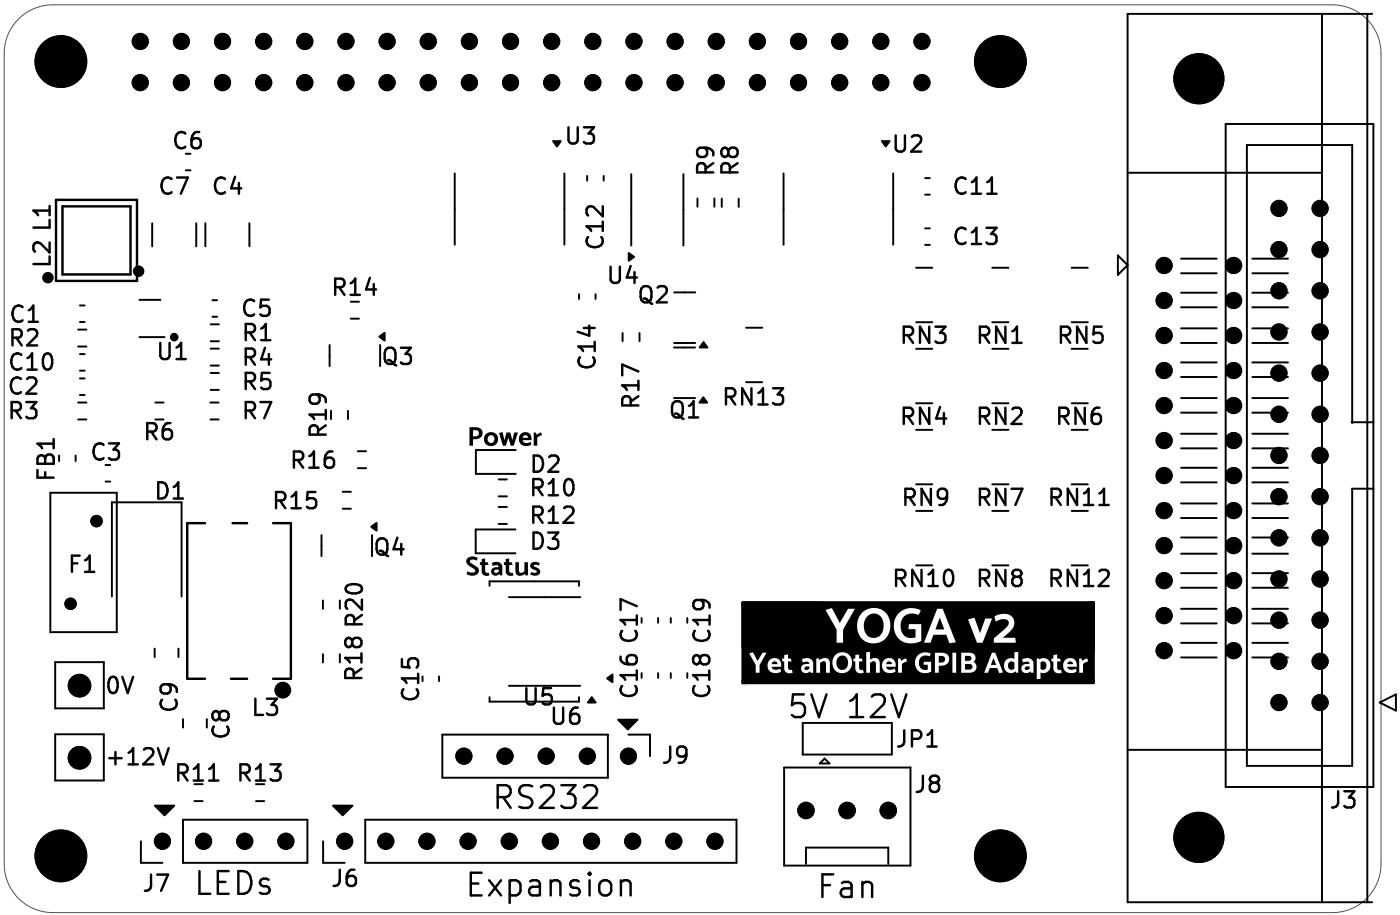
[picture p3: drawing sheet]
<svg xmlns="http://www.w3.org/2000/svg" width="86mm" height="56mm" viewBox="0 0 86 56" stroke-linecap="round" stroke-linejoin="round" font-family="sans-serif">
<path d="M1.1 1.2a3 3 0 0 1 2.2-.9h79a3 3 0 0 1 3 3v50a3 3 0 0 1-3 3h-79a3 3 0 0 1-3-3v-50a3 3 0 0 1 .8-2.1z" fill="none" stroke="#505050" stroke-width=".06"/>
<g fill="#505050" stroke="#505050" stroke-width=".06">
<circle cx="3.8" cy="3.8" r="1.6"/>
<circle cx="3.8" cy="52.8" r="1.6"/>
<circle cx="61.8" cy="52.8" r="1.6"/>
<circle cx="81.5" cy="43.3" r=".5"/>
<circle cx="79" cy="43.3" r=".5"/>
<circle cx="81.5" cy="40.8" r=".5"/>
<circle cx="79" cy="40.8" r=".5"/>
<circle cx="81.5" cy="38.3" r=".5"/>
<circle cx="79" cy="38.3" r=".5"/>
<circle cx="81.5" cy="35.7" r=".5"/>
<circle cx="79" cy="35.7" r=".5"/>
<circle cx="81.5" cy="33.2" r=".5"/>
<circle cx="79" cy="33.2" r=".5"/>
<circle cx="81.5" cy="30.6" r=".5"/>
<circle cx="79" cy="30.6" r=".5"/>
<circle cx="81.5" cy="28.1" r=".5"/>
<circle cx="79" cy="28.1" r=".5"/>
<circle cx="81.5" cy="25.6" r=".5"/>
<circle cx="79" cy="25.6" r=".5"/>
<circle cx="81.5" cy="23" r=".5"/>
<circle cx="79" cy="23" r=".5"/>
<circle cx="81.5" cy="20.5" r=".5"/>
<circle cx="79" cy="20.5" r=".5"/>
<circle cx="81.5" cy="17.9" r=".5"/>
<circle cx="79" cy="17.9" r=".5"/>
<circle cx="81.5" cy="15.4" r=".5"/>
<circle cx="79" cy="15.4" r=".5"/>
<circle cx="81.5" cy="12.9" r=".5"/>
<circle cx="79" cy="12.9" r=".5"/>
<circle cx="38.8" cy="46.6" r=".5"/>
<circle cx="36.3" cy="46.6" r=".5"/>
<circle cx="33.7" cy="46.6" r=".5"/>
<circle cx="31.2" cy="46.6" r=".5"/>
<circle cx="28.6" cy="46.6" r=".5"/>
<circle cx="49.8" cy="50" r=".51"/>
<circle cx="52.3" cy="50" r=".51"/>
<circle cx="54.8" cy="50" r=".51"/>
<circle cx="4.9" cy="42.3" r=".7"/>
<circle cx="4.9" cy="46.7" r=".7"/>
<circle cx="61.8" cy="3.8" r="1.6"/>
<circle cx="4.4" cy="37.2" r=".35"/>
<circle cx="6" cy="32.1" r=".36"/>
<circle cx="71.9" cy="16.4" r=".5"/>
<circle cx="71.9" cy="18.5" r=".5"/>
<circle cx="71.9" cy="20.7" r=".5"/>
<circle cx="71.9" cy="22.9" r=".5"/>
<circle cx="71.9" cy="25" r=".5"/>
<circle cx="71.9" cy="27.2" r=".5"/>
<circle cx="71.9" cy="29.3" r=".5"/>
<circle cx="71.9" cy="31.5" r=".5"/>
<circle cx="71.9" cy="33.7" r=".5"/>
<circle cx="71.9" cy="35.8" r=".5"/>
<circle cx="71.9" cy="38" r=".5"/>
<circle cx="71.9" cy="40.1" r=".5"/>
<circle cx="76.2" cy="16.4" r=".5"/>
<circle cx="76.2" cy="18.5" r=".5"/>
<circle cx="76.2" cy="20.7" r=".5"/>
<circle cx="76.2" cy="22.9" r=".5"/>
<circle cx="76.2" cy="25" r=".5"/>
<circle cx="76.2" cy="27.2" r=".5"/>
<circle cx="76.2" cy="29.3" r=".5"/>
<circle cx="76.2" cy="31.5" r=".5"/>
<circle cx="76.2" cy="33.7" r=".5"/>
<circle cx="76.2" cy="35.8" r=".5"/>
<circle cx="76.2" cy="38" r=".5"/>
<circle cx="76.2" cy="40.1" r=".5"/>
<circle cx="74" cy="51.7" r="1.55"/>
<circle cx="74" cy="4.9" r="1.55"/>
<circle cx="21.3" cy="51.9" r=".5"/>
<circle cx="23.8" cy="51.9" r=".5"/>
<circle cx="26.4" cy="51.9" r=".5"/>
<circle cx="28.9" cy="51.9" r=".5"/>
<circle cx="31.4" cy="51.9" r=".5"/>
<circle cx="34" cy="51.9" r=".5"/>
<circle cx="36.5" cy="51.9" r=".5"/>
<circle cx="39.1" cy="51.9" r=".5"/>
<circle cx="41.6" cy="51.9" r=".5"/>
<circle cx="44.1" cy="51.9" r=".5"/>
<circle cx="10" cy="51.9" r=".5"/>
<circle cx="12.6" cy="51.9" r=".5"/>
<circle cx="15.1" cy="51.9" r=".5"/>
<circle cx="17.6" cy="51.9" r=".5"/>
<circle cx="8.7" cy="5.1" r=".5"/>
<circle cx="8.7" cy="2.6" r=".5"/>
<circle cx="11.2" cy="5.1" r=".5"/>
<circle cx="11.2" cy="2.6" r=".5"/>
<circle cx="13.7" cy="5.1" r=".5"/>
<circle cx="13.7" cy="2.6" r=".5"/>
<circle cx="16.3" cy="5.1" r=".5"/>
<circle cx="16.3" cy="2.6" r=".5"/>
<circle cx="18.8" cy="5.1" r=".5"/>
<circle cx="18.8" cy="2.6" r=".5"/>
<circle cx="21.4" cy="5.1" r=".5"/>
<circle cx="21.4" cy="2.6" r=".5"/>
<circle cx="23.9" cy="5.1" r=".5"/>
<circle cx="23.9" cy="2.6" r=".5"/>
<circle cx="26.4" cy="5.1" r=".5"/>
<circle cx="26.4" cy="2.6" r=".5"/>
<circle cx="29" cy="5.1" r=".5"/>
<circle cx="29" cy="2.6" r=".5"/>
<circle cx="31.5" cy="5.1" r=".5"/>
<circle cx="31.5" cy="2.6" r=".5"/>
<circle cx="34.1" cy="5.1" r=".5"/>
<circle cx="34.1" cy="2.6" r=".5"/>
<circle cx="36.6" cy="5.1" r=".5"/>
<circle cx="36.6" cy="2.6" r=".5"/>
<circle cx="39.1" cy="5.1" r=".5"/>
<circle cx="39.1" cy="2.6" r=".5"/>
<circle cx="41.7" cy="5.1" r=".5"/>
<circle cx="41.7" cy="2.6" r=".5"/>
<circle cx="44.2" cy="5.1" r=".5"/>
<circle cx="44.2" cy="2.6" r=".5"/>
<circle cx="46.8" cy="5.1" r=".5"/>
<circle cx="46.8" cy="2.6" r=".5"/>
<circle cx="49.3" cy="5.1" r=".5"/>
<circle cx="49.3" cy="2.6" r=".5"/>
<circle cx="51.8" cy="5.1" r=".5"/>
<circle cx="51.8" cy="2.6" r=".5"/>
<circle cx="54.4" cy="5.1" r=".5"/>
<circle cx="54.4" cy="2.6" r=".5"/>
<circle cx="56.9" cy="5.1" r=".5"/>
<circle cx="56.9" cy="2.6" r=".5"/>
</g>
<g fill="#000" stroke="#000" stroke-width=".12">
<path d="M34.1 8.7h.5l-.2 .3zM38.8 15.6l.3 .2-.3 .3zM54.4 8.7h.5l-.2 .3zM22.9 32.5l.3-.2v.4zM23.4 20.8l.3-.3v.5zM43.4 24.5l.3 .3h-.5zM43.4 21.1l.3 .3h-.5zM45.8 37.2h5v2.7h-5zM45.8 37.2h.3v4.9h-.3zM45.8 37.1h21.7v.2h-21.7zM46.1 39.8h21.4v.3h-21.4zM63 37.2h4.5v2.7h-4.5z"/>
<path d="M67.3 37.1h.2v5h-.2zM9.6 49.7h1.2l-.6 .6zM20.6 49.7h1.2l-.6 .6zM36.5 43l.3 .3h-.5zM37.5 41.8l.3-.2v.5zM38.2 44.4h1.2l-.6 .6zM45.8 42h21.7v.1h-21.7z"/>
</g>
<circle cx="10.8" cy="20.8" r=".14" fill="none" stroke="#000" stroke-width=".25"/>
<g fill="#000">
<path d="M28.9 34.4l.3-.1 .3 .1-.1 .2a.2 .2 0 0 0-.4 0 .19 .19 0 0 0 .2 .2 .37 .37 0 0 1 .3 .5 .37 .37 0 0 1-.5 .2l-.2-.1 .1-.2 .2 .1a.15 .15 0 0 0 .2-.1 .15 .15 0 0 0-.1-.2 .43 .43 0 0 1-.3-.6zM29 26.4h.3a.4 .4 0 0 1 .5 .4 .4 .4 0 0 1-.6 .3v.4h-.2v-.6h.3a.19 .19 0 0 0 .3-.2 .19 .19 0 0 0-.3-.2h-.1v.4h-.2zM29.7 34.5l.3-.1v.3h.1l.1 .1h-.2v.4v.1h.2v.2h-.3l-.1-.1-.1-.6h-.1zM31.2 34.5l.2-.1v.3h.2v.1h-.2v.4l.1 .1h.1l.1 .2h-.3l-.2-.1v-.6h-.1zM53.5 38a.65 .65 0 0 1 .9 0 .65 .65 0 0 1 .1 .8 .62 .62 0 0 1-.7 .5 .62 .62 0 0 1-.5-.8zM58 38.1l.3 .7h-.6zM50.7 37.3h12.3v2.6h-12.3v-2.3h.3l.6 1.2v.8h.4v-.8l.2-.2h.7a1.03 1.03 0 0 0 1 1.1 1.03 1.03 0 0 0 1.1-1.1h.2a1.05 1.05 0 0 0 1.4 1h.8l.2-.4h.8l.2 .5 .4-.1-.5-1.4h1.3l.5 1.4h.4l.1-.2h.6v.2h1.3v-.3h-.8l.3-.2a.63 .63 0 0 0 .4-.7 .63 .63 0 0 0-.6-.5l-.6 .1 .1 .3h.1a.37 .37 0 0 1 .4-.1 .37 .37 0 0 1 .3 .3l-.9 .9h-.6l.4-1.2h-.4l-.3 .9-.3-1-.4 .1h-1.3l-.3-.6h-.3l-.9 2h-.4l.3-.1v-1h-.8v.3h.4v.5a.75 .75 0 0 1-.9-.7 .75 .75 0 0 1 1-.7h.1l.1-.3a1.1 1.1 0 0 0-1.6 1h-.2a1.03 1.03 0 0 0-1.1-1.1 1.03 1.03 0 0 0-1 1.1h-.7l.6-1h-.4l-.6 .8-.4-.9-.7 .1zM47.7 40.8h.2l.1 .2h-.4zM49.7 41.2l.3-.1v.1a.15 .15 0 0 1-.2 .1 .15 .15 0 0 1-.1-.1zM51.8 40.5a.42 .42 0 0 1 .6 .3 .42 .42 0 0 1-.5 .5 .49 .49 0 0 1-.1-.8zM54.8 40.8h.2l.1 .2h-.4zM58 40.5a.26 .26 0 0 1 .2 0 .26 .26 0 0 1 .1 .2l-.1 .2h-.2z"/>
<path d="M59.6 40.5h.2a.16 .16 0 0 1 .2 .1 .16 .16 0 0 1-.2 .2h-.2zM59.6 41h.2a.18 .18 0 0 1 .2 .1 .18 .18 0 0 1-.2 .2h-.2zM61.3 40.6l.2 .4h-.3zM62.3 40.9l.1-.1 .2 .1v.3a.25 .25 0 0 1-.3 0 .25 .25 0 0 1 0-.3zM63.3 41.2l.3-.1v.1a.15 .15 0 0 1-.2 .1 .15 .15 0 0 1-.1-.1zM64.2 40.9a.24 .24 0 0 1 .4 .2 .24 .24 0 0 1-.4 .2zM66 40.8h.2l.1 .2h-.4zM46.1 40.1h21.2v1.9h-21.2v-1.7h.2l.4 .7v.5h.2v-.4h.5a.51 .51 0 0 0 .8 .3v-.2l-.4 .1-.2-.2h.6v-.3h.2v.5l.2 .2h.3v-.2l-.2-.1h.8v.1a.31 .31 0 0 0 .5 .1v.1h.2v-.6v-.1l-.2-.2h.4v.9h.2v-.6l.1-.1a.17 .17 0 0 1 .2 0 .17 .17 0 0 1 .1 .2v.5h.2v-.6h.2a.61 .61 0 0 0 .7 .6 .61 .61 0 0 0 .5-.7h.2l.1 .6 .2 .1h.2v-.2h-.2l-.1-.1v-.4h.3l-.1-.2h-.2v-.2h-.2v.2h-.1v.2h-.1l-.2-.4-.4-.2h1.5v1.3h.2v-.6l.1-.1a.15 .15 0 0 1 .2 0 .15 .15 0 0 1 .1 .2v.5h.2v-.4h.2a.48 .48 0 0 0 .6 .4h.6v-.5l.1-.1h.7a.64 .64 0 0 0 1 .5v-.5h.2v.6h1.3v-.7h.3v.7h1.7l.1-.3h.5l.1 .3h.2l-.1-.4h.2a.42 .42 0 0 0 .2 .4 .42 .42 0 0 0 .5-.1l.2 .1v-.3h.2a.31 .31 0 0 0 .2 .3 .31 .31 0 0 0 .3-.1v.1h.2v-.6v-.1l-.2-.2h.4v1.3h.2l.1-.4a.46 .46 0 0 0 .5-.2 .46 .46 0 0 0 0-.5h.2v.5l.2 .2h.4l-.1-.2h-.2v-.2h.3a.5 .5 0 0 0 .7 .4h.6v-.5l.3-.2-.1-.2-.3 .2-.1-.2h-.1v.9h-.3l.2-.1-.1-.2-.3 .1-.2-.2h.6a.42 .42 0 0 0-.4-.5 .42 .42 0 0 0-.5 .5h-.3v-.3h.2l-.1-.2h-.1v-.2h-.3v.2h-.1v.2l-.4-.2-.3 .1-.8-.1-.3 .1 .1 .2v-.1a.22 .22 0 0 1 .4 .2 .36 .36 0 0 0-.5 .2h-.2v-1h-.3v.5a.43 .43 0 0 0-.4 0 .43 .43 0 0 0-.2 .4h-.2l-.4-.8h-.2l-.4 1.2h-1a.36 .36 0 0 0 .5-.2 .36 .36 0 0 0-.2-.5 .32 .32 0 0 0 .1-.4 .32 .32 0 0 0-.4-.1h-.5v.5h-.3v-.5h-.2v1.2h-.8v-.4a.43 .43 0 0 0 .6-.3 .43 .43 0 0 0-.4-.5h-.5v.6l-.7-.1v.2h.3v.3a.45 .45 0 0 1-.6-.5 .45 .45 0 0 1 .7-.3l.1-.2h-.1a.65 .65 0 0 0-.9 .6h-.7l.2-.1-.1-.2-.3 .2v-.2h-.2v.9h-.3l.2-.1-.1-.2-.3 .1-.2-.2h.6a.43 .43 0 0 0-.4-.5 .43 .43 0 0 0-.4 .5h-.2v-.2a.34 .34 0 0 0-.2-.3 .34 .34 0 0 0-.4 .1v-.5h-1.7a.61 .61 0 0 0-.6 .7h-.2a.36 .36 0 0 0-.2-.3 .36 .36 0 0 0-.4 .1l-.1-.1h-.7l-.3 .1 .1 .2v-.1a.22 .22 0 0 1 .4 .2 .36 .36 0 0 0-.5 .2h-.8l-.1-.4h.3l-.1-.2h-.2v-.2h-.2v.2h-.1v.2h-.1a.43 .43 0 0 0-.5-.2 .43 .43 0 0 0-.3 .5h-.5l.4-.8h-.2l-.3 .5-.3-.6-.4 .1z"/>
</g>
<g fill="none" stroke="#000" stroke-width=".15">
<path d="M3.5 12.3h5v5h-5zM3.9 12.7h4.2v4.2h-4.2zM60.9 12h.6M12.7 32.3h-1.1v9.6h1.1M14.4 32.3h.9M16.9 32.3h1.1v9.6h-1.1M67.9 31.2h.5M10.4 46.2l-.3 1M12.9 48.2h.6M14.3 41.9h1M36 49.8h.9M36.8 48.6l.1 .1-.1 .3"/>
<path d="M38.3 54.3v.9M38.3 54.4a.35 .35 0 0 1 .6 .1v.7M57.3 46.1h.5"/>
</g>
<g fill="none" stroke="#000" stroke-width=".12">
<path d="M4.9 18.8h.3M4.9 19.9h.3M8.6 18.5h1.3M9.4 13.8v1.4M11.5 10.5h.3M12.1 13.8v1.4M12.7 13.8v1.4M13.1 18.5h.3M13.1 19.5h.3M15.4 13.8v1.4M21.7 19.7h.5M28.1 10.7v4.4"/>
<path d="M34.8 10.7v4.4M35.7 18.2v.2M36.2 10.9v.2M36.8 18.2v.2M37.3 10.9v.2M39 10.7v4.4M41.6 18h1.3M42.2 10.7v4.4M43.1 12.2v.6M44.1 12.2v.6M44.6 12.3v.5M45.6 12.3v.5"/>
<path d="M48.4 10.7v4.4M55.1 10.7v4.4M56.6 16.5h1M56.6 19.9h1M57.1 11h.3M57.1 12h.3M57.1 14.1h.3M57.1 15.1h.3M61.3 16.5h1M61.3 19.9h1M66.2 16.5h1M66.2 19.9h1"/>
<path d="M69 15.8l.6 .6-.6 .6zM69.6 10.7h12M72.9 16.9h2.2M72.9 19h2.2M72.9 16h2.2M72.9 18.1h2.2M75.7 7.6h9.1v40.9h-9.1zM77.3 16.9h2.2M77.3 19h2.2M77.3 16h2.2M77.3 18.1h2.2M81.6 .9v54.8"/>
<path d="M84.4 .9v54.8M84.7 .9h-15.1v54.8h15.1M3.1 30.4h4.1v8.6h-4.1zM4.7 28.1v.3M4.8 20.3h.5M4.8 21.4h.5M4.8 24.8h.5M4.8 25.9h.5M4.9 23.3h.3M4.9 24.4h.3M4.9 21.8h.3M4.9 22.9h.3"/>
<path d="M6.5 29.7h.3M6.9 36.8v-5.8h4.3v5.8M8.6 20.8h1.6M9.6 24.8h.5M9.6 25.9h.5M13 24.8h.5M13 25.9h.5M13 21.5h.5M13 22.6h.5M13 23h.5M13 24.1h.5M13 20h.5"/>
<path d="M13 21.1h.5M19.8 33v1.3M19.9 37v.6M20.3 21.3v1.3M21 37v.6M21.2 30.3h.5M21.2 31.4h.5M21.5 25.3v.6M22.1 27.8h.5M22.1 28.9h.5M29.4 27.8v1.4h2.4M30.2 35.9h5.5v.2"/>
<path d="M30.8 31.3h.5M30.8 32.3h.5M30.8 29.6h.5M30.8 30.6h.5M31.8 32.7h-2.4v1.4h2.4M33.6 36.8h2.2M38.4 20.5v.6M39.5 20.5v.6M40.6 38.1v.3M41.4 38.1v.3M41.6 21.4h1.3M41.6 21.2h1.3"/>
<path d="M42.4 38.1v.3M46.1 20.2h1M46.1 23.6h1M56.6 24.9h1M56.6 29.9h1M56.6 34.9h1M61.3 24.9h1M61.3 29.9h1M61.3 34.9h1M66.2 24.9h1M66.2 29.9h1M66.2 34.9h1"/>
<path d="M72.9 21.2h2.2M72.9 23.3h2.2M72.9 25.5h2.2M72.9 27.7h2.2M72.9 29.8h2.2M72.9 32h2.2M72.9 34.2h2.2M72.9 36.3h2.2M72.9 38.5h2.2M72.9 20.3h2.2M72.9 22.4h2.2M72.9 24.6h2.2"/>
<path d="M72.9 26.8h2.2M72.9 28.9h2.2M72.9 31.1h2.2M72.9 33.2h2.2M72.9 35.4h2.2M72.9 37.6h2.2M72.9 39.7h2.2M77.3 21.2h2.2M77.3 23.3h2.2M77.3 25.5h2.2M77.3 27.7h2.2M77.3 29.8h2.2"/>
<path d="M77.3 32h2.2M77.3 34.2h2.2M77.3 36.3h2.2M77.3 38.5h2.2M77.3 20.3h2.2M77.3 22.4h2.2M77.3 24.6h2.2M77.3 26.8h2.2M77.3 28.9h2.2M77.3 31.1h2.2M77.3 33.2h2.2M77.3 35.4h2.2"/>
<path d="M77.3 37.6h2.2M77.3 39.7h2.2M84.8 26h-1.3v-17.1h-6.5v38.3h6.5v-17.1h1.3M3.4 40.8h3v2.9h-3zM3.4 45.3h3v2.8h-3zM8.7 51.9v1.3h1.3M9.5 40v.5M11 40v.5M11.3 44.4v.5M11.3 50.6h7.7v2.6h-7.7zM12 49.4h.5M12.8 44.4v.5"/>
<path d="M15.8 49.4h.5M19.9 40.4v.5M19.9 51.9v1.3h1.4M21 40.4v.5M22.5 50.6h23v2.6h-23zM27.1 41.7v.3M27.3 45.3h10.2v2.7h-10.2zM30.2 43v.3h5.5v-.3M31.4 42.3h4.4M38.8 45.3h1.3v1.3M40.6 41.5v.3M41.4 41.5v.3"/>
<path d="M42.4 41.5v.3M48.4 47.3h7.8v6.1h-7.8zM49.6 44.6h5.5v1.9h-5.5zM49.8 53.3v-1h5v1M50.9 46.8l.3 .3h-.6zM69.6 46.3h12M72.9 40.6h2.2M77.3 40.6h2.2M85.2 43.3l1-.5v1z"/>
</g>
<g fill="#000" stroke="#000" stroke-width=".06">
<circle cx="3.8" cy="3.8" r="1.6"/>
<circle cx="8.7" cy="5.1" r=".5"/>
<circle cx="8.7" cy="2.6" r=".5"/>
<circle cx="11.2" cy="2.6" r=".5"/>
<circle cx="11.2" cy="5.1" r=".5"/>
<circle cx="13.7" cy="5.1" r=".5"/>
<circle cx="13.7" cy="2.6" r=".5"/>
<circle cx="16.3" cy="5.1" r=".5"/>
<circle cx="16.3" cy="2.6" r=".5"/>
<circle cx="18.8" cy="5.1" r=".5"/>
<circle cx="18.8" cy="2.6" r=".5"/>
<circle cx="21.4" cy="2.6" r=".5"/>
<circle cx="21.4" cy="5.1" r=".5"/>
<circle cx="23.9" cy="5.1" r=".5"/>
<circle cx="23.9" cy="2.6" r=".5"/>
<circle cx="26.4" cy="5.1" r=".5"/>
<circle cx="26.4" cy="2.6" r=".5"/>
<circle cx="29" cy="2.6" r=".5"/>
<circle cx="29" cy="5.1" r=".5"/>
<circle cx="31.5" cy="2.6" r=".5"/>
<circle cx="31.5" cy="5.1" r=".5"/>
<circle cx="34.1" cy="5.1" r=".5"/>
<circle cx="34.1" cy="2.6" r=".5"/>
<circle cx="36.6" cy="5.1" r=".5"/>
<circle cx="36.6" cy="2.6" r=".5"/>
<circle cx="39.1" cy="2.6" r=".5"/>
<circle cx="39.1" cy="5.1" r=".5"/>
<circle cx="41.7" cy="2.6" r=".5"/>
<circle cx="41.7" cy="5.1" r=".5"/>
<circle cx="44.2" cy="2.6" r=".5"/>
<circle cx="44.2" cy="5.1" r=".5"/>
<circle cx="46.8" cy="2.6" r=".5"/>
<circle cx="46.8" cy="5.1" r=".5"/>
<circle cx="49.3" cy="2.6" r=".5"/>
<circle cx="49.3" cy="5.1" r=".5"/>
<circle cx="51.8" cy="2.6" r=".5"/>
<circle cx="51.8" cy="5.1" r=".5"/>
<circle cx="54.4" cy="5.1" r=".5"/>
<circle cx="54.4" cy="2.6" r=".5"/>
<circle cx="56.9" cy="2.6" r=".5"/>
<circle cx="56.9" cy="5.1" r=".5"/>
<circle cx="61.8" cy="3.8" r="1.6"/>
<circle cx="71.9" cy="18.5" r=".5"/>
<circle cx="71.9" cy="16.4" r=".5"/>
<circle cx="74" cy="4.9" r="1.55"/>
<circle cx="76.2" cy="18.5" r=".5"/>
<circle cx="76.2" cy="16.4" r=".5"/>
<circle cx="79" cy="17.9" r=".5"/>
<circle cx="79" cy="12.9" r=".5"/>
<circle cx="79" cy="15.4" r=".5"/>
<circle cx="81.5" cy="12.9" r=".5"/>
<circle cx="81.5" cy="15.4" r=".5"/>
<circle cx="81.5" cy="17.9" r=".5"/>
<circle cx="4.4" cy="37.2" r=".35"/>
<circle cx="6" cy="32.1" r=".36"/>
<circle cx="71.9" cy="22.9" r=".5"/>
<circle cx="71.9" cy="33.7" r=".5"/>
<circle cx="71.9" cy="29.3" r=".5"/>
<circle cx="71.9" cy="35.8" r=".5"/>
<circle cx="71.9" cy="27.2" r=".5"/>
<circle cx="71.9" cy="25" r=".5"/>
<circle cx="71.9" cy="38" r=".5"/>
<circle cx="71.9" cy="20.7" r=".5"/>
<circle cx="71.9" cy="31.5" r=".5"/>
<circle cx="76.2" cy="22.9" r=".5"/>
<circle cx="76.2" cy="29.3" r=".5"/>
<circle cx="76.2" cy="33.7" r=".5"/>
<circle cx="76.2" cy="35.8" r=".5"/>
<circle cx="76.2" cy="27.2" r=".5"/>
<circle cx="76.2" cy="25" r=".5"/>
<circle cx="76.2" cy="38" r=".5"/>
<circle cx="76.2" cy="20.7" r=".5"/>
<circle cx="76.2" cy="31.5" r=".5"/>
<circle cx="79" cy="20.5" r=".5"/>
<circle cx="79" cy="23" r=".5"/>
<circle cx="79" cy="25.6" r=".5"/>
<circle cx="79" cy="33.2" r=".5"/>
<circle cx="79" cy="38.3" r=".5"/>
<circle cx="79" cy="28.1" r=".5"/>
<circle cx="79" cy="35.7" r=".5"/>
<circle cx="79" cy="30.6" r=".5"/>
<circle cx="81.5" cy="23" r=".5"/>
<circle cx="81.5" cy="20.5" r=".5"/>
<circle cx="81.5" cy="25.6" r=".5"/>
<circle cx="81.5" cy="33.2" r=".5"/>
<circle cx="81.5" cy="28.1" r=".5"/>
<circle cx="81.5" cy="38.3" r=".5"/>
<circle cx="81.5" cy="35.7" r=".5"/>
<circle cx="81.5" cy="30.6" r=".5"/>
<circle cx="83.5" cy="26" r=".06"/>
<circle cx="3.8" cy="52.8" r="1.6"/>
<circle cx="4.9" cy="42.3" r=".7"/>
<circle cx="4.9" cy="46.7" r=".7"/>
<circle cx="10" cy="51.9" r=".5"/>
<circle cx="12.6" cy="51.9" r=".5"/>
<circle cx="15.1" cy="51.9" r=".5"/>
<circle cx="17.5" cy="42.6" r=".49"/>
<circle cx="17.6" cy="51.9" r=".5"/>
<circle cx="21.3" cy="51.9" r=".5"/>
<circle cx="23.8" cy="51.9" r=".5"/>
<circle cx="26.4" cy="51.9" r=".5"/>
<circle cx="28.6" cy="46.6" r=".5"/>
<circle cx="28.9" cy="51.9" r=".5"/>
<circle cx="31.2" cy="46.6" r=".5"/>
<circle cx="31.4" cy="51.9" r=".5"/>
<circle cx="33.7" cy="46.6" r=".5"/>
<circle cx="34" cy="51.9" r=".5"/>
<circle cx="36.3" cy="46.6" r=".5"/>
<circle cx="36.5" cy="51.9" r=".5"/>
<circle cx="38.8" cy="46.6" r=".5"/>
<circle cx="39.1" cy="51.9" r=".5"/>
<circle cx="41.6" cy="51.9" r=".5"/>
<circle cx="44.1" cy="51.9" r=".5"/>
<circle cx="49.8" cy="50" r=".51"/>
<circle cx="52.3" cy="50" r=".51"/>
<circle cx="54.8" cy="50" r=".51"/>
<circle cx="61.8" cy="52.8" r="1.6"/>
<circle cx="71.9" cy="40.1" r=".5"/>
<circle cx="74" cy="51.7" r="1.55"/>
<circle cx="76.2" cy="40.1" r=".5"/>
<circle cx="79" cy="43.3" r=".5"/>
<circle cx="79" cy="40.8" r=".5"/>
<circle cx="81.5" cy="40.8" r=".5"/>
<circle cx="81.5" cy="43.3" r=".5"/>
</g>
<g fill="none" stroke="#000" stroke-width=".35">
<circle cx="3" cy="17.1" r=".18"/>
<circle cx="8.6" cy="16.7" r=".18"/>
</g>
<g font-size="1.9">
<text x="48.5" y="44.5">5V</text>
<text x="52.3" y="44.5">12V</text>
<text x="30.3" y="50.1">RS232</text>
<text x="11.9" y="55.4">LEDs</text>
<text x="28.6" y="55.5">Expansion</text>
<text x="50.4" y="55.6">Fan</text>
</g>
<g font-size="1.7">
<text x="28.8" y="28.4">Power</text>
<text x="28.7" y="36.4">Status</text>
</g>
<g font-size="1.4">
<text x="10.5" y="9.4">C6</text>
<text x="34.7" y="9.1">U3</text>
<text x="44.3" y="11" transform="rotate(-90 44.3 11)">R9</text>
<text x="45.8" y="11" transform="rotate(-90 45.8 11)">R8</text>
<text x="54.9" y="9.6">U2</text>
<text x="3.3" y="16.7" transform="rotate(-90 3.3 16.7)">L2 L1</text>
<text x="9.7" y="12.2">C7</text>
<text x="13" y="12.2">C4</text>
<text x="37.3" y="17.7">U4</text>
<text x="37.5" y="15.6" transform="rotate(-90 37.5 15.6)">C12</text>
<text x="58.7" y="12.2">C11</text>
<text x="58.7" y="15.3">C13</text>
<text x=".4" y="23.1">C10</text>
<text x=".4" y="21.6">R2</text>
<text x=".5" y="20.1">C1</text>
<text x="9.5" y="22.4">U1</text>
<text x="14.8" y="19.8">C5</text>
<text x="14.8" y="22.8">R4</text>
<text x="14.8" y="21.3">R1</text>
<text x="20.3" y="18.5">R14</text>
<text x="23.4" y="22.7">Q3</text>
<text x="37" y="23" transform="rotate(-90 37 23)">C14</text>
<text x="39.2" y="18.9">Q2</text>
<text x="55.4" y="21.4">RN3</text>
<text x="60.1" y="21.4">RN1</text>
<text x="65.1" y="21.4">RN5</text>
<text x=".4" y="24.6">C2</text>
<text x=".4" y="26.1">R3</text>
<text x="3.6" y="29.8" transform="rotate(-90 3.6 29.8)">FB1</text>
<text x="5.5" y="28.6">C3</text>
<text x="8.7" y="27.4">R6</text>
<text x="14.8" y="24.3">R5</text>
<text x="14.8" y="26.1">R7</text>
<text x="17.8" y="29.1">R16</text>
<text x="20.4" y="27.2" transform="rotate(-90 20.4 27.2)">R19</text>
<text x="32.6" y="29.4">D2</text>
<text x="39.7" y="25.4" transform="rotate(-90 39.7 25.4)">R17</text>
<text x="41.2" y="26">Q1</text>
<text x="44.5" y="25.2">RN13</text>
<text x="55.4" y="26.4">RN4</text>
<text x="60.1" y="26.4">RN2</text>
<text x="65" y="26.4">RN6</text>
<text x="4.1" y="35.5">F1</text>
<text x="9.4" y="31">D1</text>
<text x="16.7" y="31.6">R15</text>
<text x="22.9" y="34.5">Q4</text>
<text x="32.6" y="32.5">R12</text>
<text x="32.6" y="30.8">R10</text>
<text x="32.6" y="34.1">D3</text>
<text x="55.5" y="31.4">RN9</text>
<text x="60.1" y="31.4">RN7</text>
<text x="64.6" y="31.4">RN11</text>
<text x="55" y="36.4">RN10</text>
<text x="60.1" y="36.4">RN8</text>
<text x="64.6" y="36.4">RN12</text>
<text x="6.4" y="43">0V</text>
<text x="6.4" y="47.4">+12V</text>
<text x="11.2" y="44.1" transform="rotate(-90 11.2 44.1)">C9</text>
<text x="14.4" y="45.7" transform="rotate(-90 14.4 45.7)">C8</text>
<text x="15.4" y="44.4">L3</text>
<text x="22.6" y="42.2" transform="rotate(-90 22.6 42.2)">R18 R20</text>
<text x="26.1" y="43.4" transform="rotate(-90 26.1 43.4)">C15</text>
<text x="32.1" y="43.7">U5</text>
<text x="33.8" y="44.9">U6</text>
<text x="39.6" y="43.2" transform="rotate(-90 39.6 43.2)">C16 C17</text>
<text x="40.7" y="47.3">J9</text>
<text x="44.1" y="43.2" transform="rotate(-90 44.1 43.2)">C18 C19</text>
<text x="55.2" y="46.3">JP1</text>
<text x="10.6" y="48.4">R11</text>
<text x="14.5" y="48.4">R13</text>
<text x="56.3" y="49.1">J8</text>
<text x="82" y="50.1">J3</text>
<text x="8.7" y="55.2">J7</text>
<text x="20.3" y="54.9">J6</text>
</g>
</svg>
